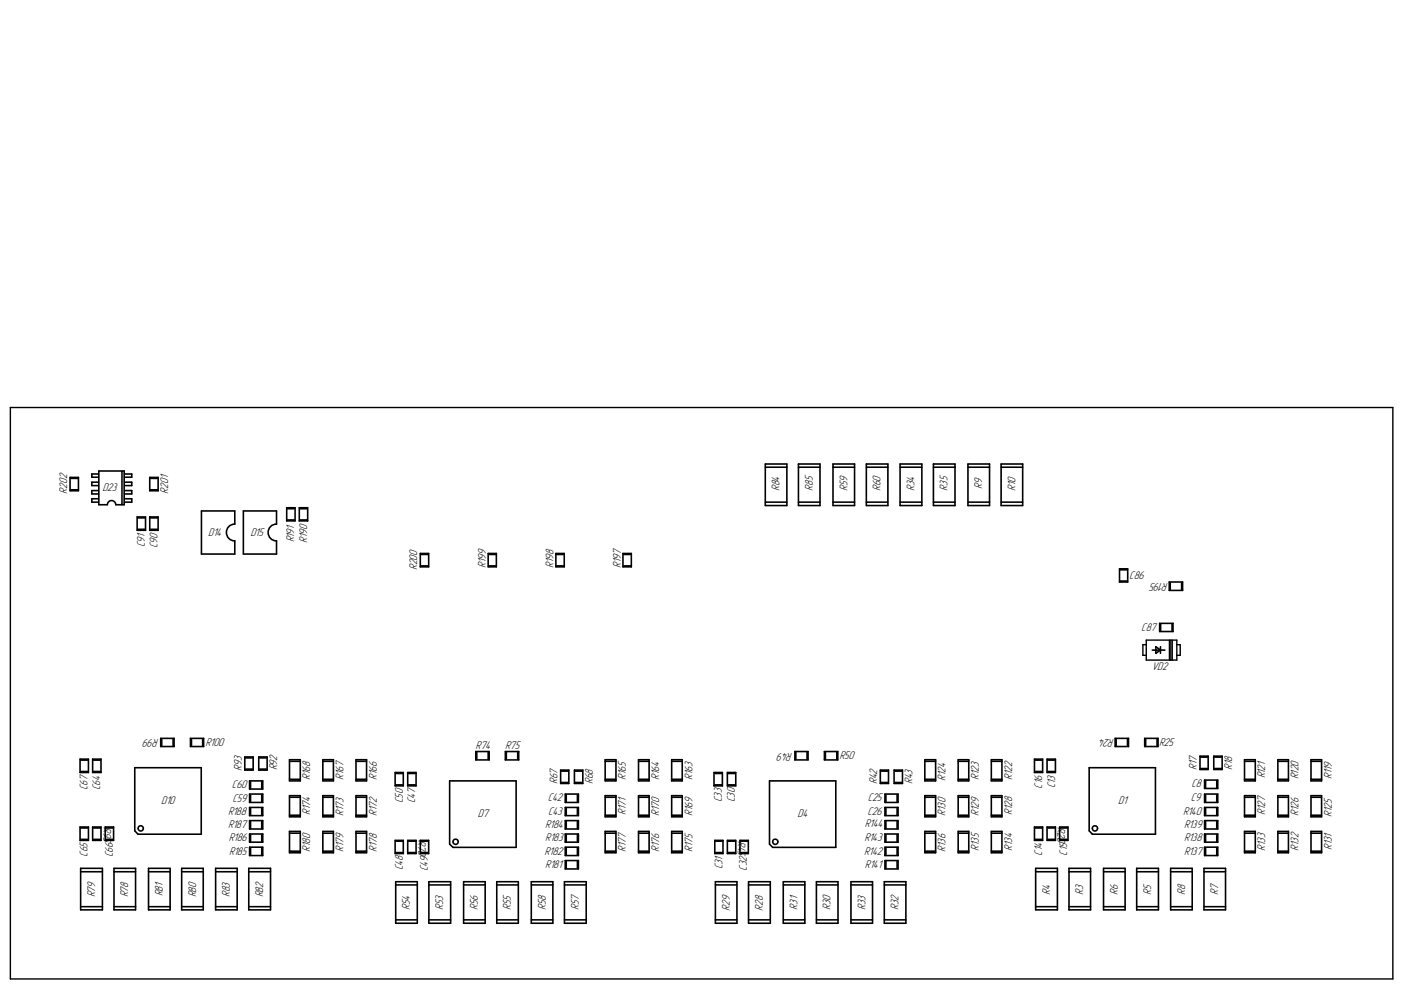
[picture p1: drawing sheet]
<svg xmlns="http://www.w3.org/2000/svg" width="297mm" height="210mm" viewBox="0 0 297 210" stroke-linecap="round" stroke-linejoin="round" font-family="sans-serif">
<path d="M2.2 86.4h293.1v121.2h-293.1zM243 135.7h6.5v4.3h-6.5zM243 136.7h-.7v2.2h.7M247.9 135.7v4.3M248.2 135.7v4.3M248.5 135.7v4.3M249.5 136.7h.7v2.2h-.7" fill="none" stroke="#000" stroke-width=".3"/>
<g fill="none" stroke="#000" stroke-width=".34">
<path d="M25.9 99.9v7.1M162.3 98.4h4.5v8.8h-4.5zM162.3 99.1h4.5M169.3 98.4h4.6v8.8h-4.6zM169.3 99.1h4.6M176.6 98.4h4.6v8.8h-4.6zM176.6 99.1h4.6M183.7 98.4h4.6v8.8h-4.6zM183.7 99.1h4.6M190.8 98.4h4.6v8.8h-4.6zM190.8 99.1h4.6M197.9 98.4h4.6v8.8h-4.6z"/>
<path d="M197.9 99.1h4.6M205.2 98.4h4.6v8.8h-4.6zM205.2 99.1h4.6M212.3 98.4h4.5v8.8h-4.5zM212.3 99.1h4.5M14.9 101.2h1.7v2.9h-1.7zM15 103.8h1.5M15 101.4h1.5M20.9 105.7h-1.4v.8h1.4M20.9 100.5h-1.4v.7h1.4M20.9 104h-1.4v.7h1.4M20.9 102.2h-1.4v.8h1.4"/>
<path d="M22.7 107h-1.7v-7.1h5.3v7.1h-1.8a.89 .89 0 0 0-.8-.9 .89 .89 0 0 0-.9 .9M26.5 105.7h1.4v.8h-1.4M26.5 100.5h1.4v.7h-1.4M26.5 102.2h1.4v.8h-1.4M26.5 104h1.4v.7h-1.4M29.1 109.6h1.8v2.8h-1.8zM29.2 109.8h1.5M29.2 112.2h1.5M31.7 101.2h1.8v2.9h-1.8zM31.7 109.6h1.8v2.8h-1.8zM31.9 103.8h1.5M31.9 101.4h1.5"/>
<path d="M31.9 109.8h1.5M31.9 112.2h1.5M42.7 108.3h7.1v2.8a1.78 1.78 0 0 0-1.8 1.8 1.78 1.78 0 0 0 1.8 1.8v2.8h-7.1zM51.6 108.3h7v2.8a1.78 1.78 0 0 0-1.8 1.8 1.78 1.78 0 0 0 1.8 1.8v2.8h-7zM60.8 107.7h1.8v2.7h-1.8zM60.9 107.9h1.5M60.9 110.2h1.5M63.5 107.7h1.7v2.7h-1.7zM63.6 107.9h1.5M63.6 110.2h1.5M89.1 117.3h1.8v2.9h-1.8zM89.3 117.6h1.4"/>
<path d="M89.3 120h1.4M103.5 117.3h1.7v2.9h-1.7zM103.6 117.6h1.5M103.6 120h1.5M117.9 117.3h1.7v2.9h-1.7zM118 117.6h1.5M118 120h1.5M132.1 117.3h1.8v2.9h-1.8zM132.2 117.6h1.5M132.2 120h1.5M162.3 106.5h4.5M169.3 106.5h4.6"/>
<path d="M176.6 106.5h4.6M183.7 106.5h4.6M190.8 106.5h4.6M197.9 106.5h4.6M205.2 106.5h4.6M212.3 106.5h4.5M237.4 120.6h1.7v2.8h-1.7zM237.5 120.8h1.5M237.5 123.2h1.5M244.3 137.8h2.7M245.1 137.1l.9 .7-.9 .7zM245.9 132.2h2.8v1.7h-2.8z"/>
<path d="M246 137.1v1.4M246.1 132.3v1.5M247.9 123.4h2.8v1.8h-2.8zM248.1 123.6v1.5M248.5 132.3v1.5M250.5 123.6v1.5M34.1 156.5h2.8v1.8h-2.8zM34.3 156.7v1.5M36.7 156.7v1.5M40.4 156.5h2.8v1.8h-2.8zM40.6 156.7v1.5M43 156.7v1.5"/>
<path d="M100.9 159.3h2.8v1.8h-2.8zM101.1 159.5v1.5M103.5 159.5v1.5M107.1 159.3h2.9v1.8h-2.9zM107.4 159.5v1.5M109.8 159.5v1.5M168.5 159.3h2.8v1.8h-2.8zM168.7 159.5v1.5M171.1 159.5v1.5M174.8 159.3h2.8v1.8h-2.8zM175 159.5v1.5M177.4 159.5v1.5"/>
<path d="M236.4 156.5h2.9v1.8h-2.9zM236.6 156.7v1.5M239.1 156.7v1.5M242.7 156.5h2.8v1.8h-2.8zM242.9 156.7v1.5M245.3 156.7v1.5M17 175.3h1.8v2.9h-1.8zM17 161h1.8v2.8h-1.8zM17.1 178h1.5M17.1 175.6h1.5M17.1 163.6h1.5M17.1 161.2h1.5"/>
<path d="M19.6 175.3h1.8v2.9h-1.8zM19.6 161h1.8v2.8h-1.8zM19.8 178h1.5M19.8 175.6h1.5M19.8 163.6h1.5M19.8 161.2h1.5M22.3 175.3h1.8v2.9h-1.8zM22.5 178h1.5M22.5 175.6h1.5M28.6 162.8h14.1v14.1h-13.5l-.6-.8zM51.9 160.5h1.8v2.8h-1.8zM52.1 160.7h1.4"/>
<path d="M52.1 163.1h1.4M52.9 168.4h2.8v1.7h-2.8zM52.9 165.6h2.8v1.7h-2.8zM52.9 171.2h2.8v1.7h-2.8zM52.9 174h2.8v1.8h-2.8zM52.9 176.8h2.8v1.8h-2.8zM52.9 179.6h2.8v1.8h-2.8zM53.1 165.7v1.5M53.1 168.5v1.5M53.1 171.3v1.5M53.1 174.2v1.4M53.1 177v1.4"/>
<path d="M53.1 179.8v1.5M54.9 160.5h1.7v2.8h-1.7zM55 160.7h1.5M55 163.1h1.5M55.5 165.7v1.5M55.5 168.5v1.5M55.5 171.3v1.5M55.5 174.2v1.4M55.5 177v1.4M55.5 179.8v1.5M61.4 168.7h2.3v4.5h-2.3zM61.4 172.8h2.3"/>
<path d="M61.4 169h2.3M61.4 161.1h2.3v4.5h-2.3zM61.4 176.3h2.3v4.5h-2.3zM61.4 176.7h2.3M61.4 165.2h2.3M61.4 161.4h2.3M68.4 168.7h2.3v4.5h-2.3zM68.4 172.8h2.3M68.4 169h2.3M68.4 176.3h2.3v4.5h-2.3zM68.4 176.7h2.3M68.4 161.1h2.3v4.5h-2.3z"/>
<path d="M68.4 165.2h2.3M68.4 161.4h2.3M75.5 168.7h2.2v4.5h-2.2zM75.5 172.8h2.2M75.5 169h2.2M75.5 176.3h2.2v4.5h-2.2zM75.5 176.7h2.2M75.5 161.1h2.2v4.5h-2.2zM75.5 165.2h2.2M75.5 161.4h2.2M83.8 178.2h1.7v2.8h-1.7zM83.8 163.8h1.7v2.8h-1.7z"/>
<path d="M83.9 178.4h1.5M83.9 166.4h1.5M83.9 164h1.5M86.4 178.2h1.8v2.8h-1.8zM86.4 163.8h1.8v2.8h-1.8zM86.6 178.4h1.4M86.6 166.4h1.4M86.6 164h1.4M89.1 178.2h1.8v2.8h-1.8zM89.3 178.4h1.4M95.3 165.6h14.1v14.1h-13.3l-.8-.7zM118.9 163.3h1.7v2.8h-1.7z"/>
<path d="M119 163.5h1.5M119 165.9h1.5M119.8 168.4h2.8v1.7h-2.8zM119.8 179.6h2.8v1.8h-2.8zM119.8 171.2h2.8v1.7h-2.8zM119.8 174h2.8v1.8h-2.8zM119.8 176.8h2.8v1.8h-2.8zM120.1 168.5v1.5M120.1 171.3v1.5M120.1 174.2v1.4M120.1 177v1.4M120.1 179.8v1.5"/>
<path d="M121.8 163.3h1.8v2.8h-1.8zM122 163.5h1.4M122 165.9h1.4M122.4 168.5v1.5M122.4 171.3v1.5M122.4 174.2v1.4M122.4 177v1.4M122.4 179.8v1.5M128.3 168.7h2.3v4.5h-2.3zM128.3 172.8h2.3M128.3 169h2.3M128.3 176.3h2.3v4.5h-2.3z"/>
<path d="M128.3 176.7h2.3M128.3 161.1h2.3v4.5h-2.3zM128.3 165.2h2.3M128.3 161.4h2.3M135.4 168.7h2.2v4.5h-2.2zM135.4 172.8h2.2M135.4 169h2.2M135.4 161.1h2.2v4.5h-2.2zM135.4 176.3h2.2v4.5h-2.2zM135.4 176.7h2.2M135.4 165.2h2.2M135.4 161.4h2.2"/>
<path d="M142.4 168.7h2.2v4.5h-2.2zM142.4 172.8h2.2M142.4 169h2.2M142.4 176.3h2.2v4.5h-2.2zM142.4 176.7h2.2M142.4 161.1h2.2v4.5h-2.2zM142.4 165.2h2.2M142.4 161.4h2.2M151.4 163.8h1.8v2.8h-1.8zM151.5 178.2h1.8v2.8h-1.8zM151.5 166.4h1.5M151.5 164h1.5"/>
<path d="M151.7 178.4h1.5M154.2 178.2h1.8v2.8h-1.8zM154.2 163.8h1.8v2.8h-1.8zM154.3 178.4h1.5M154.3 166.4h1.5M154.3 164h1.5M156.9 178.2h1.8v2.8h-1.8zM157.1 178.4h1.4M163.1 165.6h14.1v14.1h-13.4l-.7-.7zM186.6 163.3h1.8v2.8h-1.8zM186.8 163.5h1.5M186.8 165.9h1.5"/>
<path d="M187.6 168.4h2.8v1.7h-2.8zM187.6 179.6h2.8v1.8h-2.8zM187.6 171.2h2.8v1.7h-2.8zM187.6 174h2.8v1.8h-2.8zM187.6 176.8h2.8v1.8h-2.8zM187.8 168.5v1.5M187.8 171.3v1.5M187.8 174.2v1.4M187.8 177v1.4M187.8 179.8v1.5M189.6 163.3h1.7v2.8h-1.7zM189.7 163.5h1.5"/>
<path d="M189.7 165.9h1.5M190.2 168.5v1.5M190.2 171.3v1.5M190.2 174.2v1.4M190.2 177v1.4M190.2 179.8v1.5M196.1 168.7h2.3v4.5h-2.3zM196.1 172.8h2.3M196.1 169h2.3M196.1 176.3h2.3v4.5h-2.3zM196.1 176.7h2.3M196.1 161.1h2.3v4.5h-2.3z"/>
<path d="M196.1 165.2h2.3M196.1 161.4h2.3M203.2 168.7h2.2v4.5h-2.2zM203.2 172.8h2.2M203.2 169h2.2M203.2 161.1h2.2v4.5h-2.2zM203.2 176.3h2.2v4.5h-2.2zM203.2 176.7h2.2M203.2 165.2h2.2M203.2 161.4h2.2M210.2 168.7h2.2v4.5h-2.2zM210.2 172.8h2.2"/>
<path d="M210.2 169h2.2M210.2 161.1h2.2v4.5h-2.2zM210.2 176.3h2.2v4.5h-2.2zM210.2 176.7h2.2M210.2 165.2h2.2M210.2 161.4h2.2M219.3 175.3h1.8v2.9h-1.8zM219.3 161h1.8v2.8h-1.8zM219.5 178h1.4M219.5 175.6h1.4M219.5 163.6h1.4M219.5 161.2h1.4"/>
<path d="M222 175.3h1.8v2.9h-1.8zM222 161h1.8v2.8h-1.8zM222.1 178h1.5M222.1 175.6h1.5M222.1 163.6h1.5M222.1 161.2h1.5M224.7 175.3h1.7v2.9h-1.7zM224.8 178h1.5M224.8 175.6h1.5M230.9 162.8h14.1v14.1h-13.4l-.7-.8zM254.4 160.3h1.8v2.9h-1.8zM254.5 160.5h1.5"/>
<path d="M254.5 162.9h1.5M255.4 165.4h2.8v1.8h-2.8zM255.4 168.4h2.8v1.7h-2.8zM255.4 171.2h2.8v1.7h-2.8zM255.4 174h2.8v1.8h-2.8zM255.4 176.8h2.8v1.8h-2.8zM255.4 179.6h2.8v1.8h-2.8zM255.6 165.6v1.4M255.6 168.5v1.5M255.6 171.3v1.5M255.6 174.2v1.4M255.6 177v1.4"/>
<path d="M255.6 179.8v1.5M257.3 160.3h1.8v2.9h-1.8zM257.5 160.5h1.5M257.5 162.9h1.5M258 165.6v1.4M258 168.5v1.5M258 171.3v1.5M258 174.2v1.4M258 177v1.4M258 179.8v1.5M263.9 168.7h2.2v4.5h-2.2zM263.9 172.8h2.2"/>
<path d="M263.9 169h2.2M263.9 161.1h2.2v4.5h-2.2zM263.9 176.3h2.2v4.5h-2.2zM263.9 176.7h2.2M263.9 165.2h2.2M263.9 161.4h2.2M270.9 168.7h2.3v4.5h-2.3zM270.9 172.8h2.3M270.9 169h2.3M270.9 176.3h2.3v4.5h-2.3zM270.9 176.7h2.3M270.9 161.1h2.3v4.5h-2.3z"/>
<path d="M270.9 165.2h2.3M270.9 161.4h2.3M278 161.1h2.2v4.5h-2.2zM278 168.7h2.2v4.5h-2.2zM278 176.3h2.2v4.5h-2.2zM278 172.8h2.2M278 169h2.2M278 176.7h2.2M278 165.2h2.2M278 161.4h2.2M17.1 184.1h4.6v8.8h-4.6zM17.1 192.2h4.6"/>
<path d="M17.1 184.8h4.6M24.2 184.1h4.5v8.8h-4.5zM24.2 192.2h4.5M24.2 184.8h4.5M31.5 184.1h4.6v8.8h-4.6zM31.5 192.2h4.6M31.5 184.8h4.6M38.5 184.1h4.6v8.8h-4.6zM38.5 192.2h4.6M38.5 184.8h4.6M45.7 184.1h4.6v8.8h-4.6zM45.7 192.2h4.6"/>
<path d="M45.7 184.8h4.6M52.7 184.1h4.7v8.8h-4.7zM52.7 192.2h4.7M52.7 184.8h4.7M61.4 180.5h2.3M68.4 180.5h2.3M75.5 180.5h2.2M83.9 186.9h4.6v8.8h-4.6zM83.9 195h4.6M83.9 187.6h4.6M83.9 180.8h1.5M86.6 180.8h1.4"/>
<path d="M89.3 180.8h1.4M90.9 186.9h4.6v8.8h-4.6zM90.9 195h4.6M90.9 187.6h4.6M98.3 186.9h4.6v8.8h-4.6zM98.3 195h4.6M98.3 187.6h4.6M105.3 186.9h4.6v8.8h-4.6zM105.3 195h4.6M105.3 187.6h4.6M112.6 186.9h4.6v8.8h-4.6zM112.6 195h4.6"/>
<path d="M112.6 187.6h4.6M119.7 186.9h4.6v8.8h-4.6zM119.7 195h4.6M119.7 187.6h4.6M119.8 182.5h2.8v1.7h-2.8zM120.1 182.6v1.5M122.4 182.6v1.5M128.3 180.5h2.3M135.4 180.5h2.2M142.4 180.5h2.2M151.7 186.9h4.5v8.8h-4.5zM151.7 195h4.5"/>
<path d="M151.7 187.6h4.5M151.7 180.8h1.5M154.3 180.8h1.5M157.1 180.8h1.4M158.7 186.9h4.6v8.8h-4.6zM158.7 195h4.6M158.7 187.6h4.6M166.1 186.9h4.5v8.8h-4.5zM166.1 195h4.5M166.1 187.6h4.5M173.1 186.9h4.6v8.8h-4.6zM173.1 195h4.6"/>
<path d="M173.1 187.6h4.6M180.4 186.9h4.6v8.8h-4.6zM180.4 195h4.6M180.4 187.6h4.6M187.5 186.9h4.6v8.8h-4.6zM187.5 195h4.6M187.5 187.6h4.6M187.6 182.5h2.8v1.7h-2.8zM187.8 182.6v1.5M190.2 182.6v1.5M196.1 180.5h2.3M203.2 180.5h2.2"/>
<path d="M210.2 180.5h2.2M219.6 184.1h4.6v8.8h-4.6zM219.6 192.2h4.6M219.6 184.8h4.6M226.6 184.1h4.6v8.8h-4.6zM226.6 192.2h4.6M226.6 184.8h4.6M234 184.1h4.5v8.8h-4.5zM234 192.2h4.5M234 184.8h4.5M241 184.1h4.6v8.8h-4.6zM241 192.2h4.6"/>
<path d="M241 184.8h4.6M248.2 184.1h4.6v8.8h-4.6zM248.2 192.2h4.6M248.2 184.8h4.6M255.3 184.1h4.5v8.8h-4.5zM255.3 192.2h4.5M255.3 184.8h4.5M263.9 180.5h2.2M270.9 180.5h2.3M278 180.5h2.2"/>
<circle cx="29.8" cy="175.6" r=".56"/>
<circle cx="96.6" cy="178.5" r=".56"/>
<circle cx="164.4" cy="178.5" r=".56"/>
<circle cx="232.1" cy="175.6" r=".56"/>
</g>
<g font-size="2.5">
<text x="14.2" y="104.7" transform="rotate(-90 14.2 104.7)">R202</text>
<text x="21.7" y="104.1">D23</text>
<text x="35.6" y="104.6" transform="rotate(-90 35.6 104.6)">R201</text>
<text x="165.3" y="104.1" transform="rotate(-90 165.3 104.1)">R84</text>
<text x="172.3" y="104.1" transform="rotate(-90 172.3 104.1)">R85</text>
<text x="179.7" y="104.1" transform="rotate(-90 179.7 104.1)">R59</text>
<text x="186.7" y="104.1" transform="rotate(-90 186.7 104.1)">R60</text>
<text x="193.9" y="104.1" transform="rotate(-90 193.9 104.1)">R34</text>
<text x="200.9" y="104" transform="rotate(-90 200.9 104)">R35</text>
<text x="208.2" y="103.6" transform="rotate(-90 208.2 103.6)">R9</text>
<text x="215.3" y="104" transform="rotate(-90 215.3 104)">R10</text>
<text x="44.2" y="113.6">D14</text>
<text x="53.1" y="113.6">D15</text>
<text x="30.7" y="116.1" transform="rotate(-90 30.7 116.1)">C91</text>
<text x="33.4" y="116.2" transform="rotate(-90 33.4 116.2)">C90</text>
<text x="62.4" y="115" transform="rotate(-90 62.4 115)">R191</text>
<text x="65.1" y="115.1" transform="rotate(-90 65.1 115.1)">R190</text>
<text x="88.5" y="120.9" transform="rotate(-90 88.5 120.9)">R200</text>
<text x="103" y="120.5" transform="rotate(-90 103 120.5)">R199</text>
<text x="117.3" y="120.5" transform="rotate(-90 117.3 120.5)">R198</text>
<text x="131.6" y="120.5" transform="rotate(-90 131.6 120.5)">R197</text>
<text x="239.4" y="122.7">C86</text>
<text x="247.7" y="123.6" transform="rotate(180 247.7 123.6)">R195</text>
<text x="242" y="133.7">C87</text>
<text x="244.2" y="142">VD2</text>
<text x="33.7" y="156.7" transform="rotate(180 33.7 156.7)">R99</text>
<text x="43.6" y="158.1">R100</text>
<text x="100.8" y="158.8">R74</text>
<text x="107.1" y="158.8">R75</text>
<text x="168.1" y="159.6" transform="rotate(180 168.1 159.6)">R49</text>
<text x="178" y="160.9">R50</text>
<text x="236.3" y="156.7" transform="rotate(180 236.3 156.7)">R24</text>
<text x="245.7" y="158.1">R25</text>
<text x="18.6" y="167.5" transform="rotate(-90 18.6 167.5)">C67</text>
<text x="21.2" y="167.5" transform="rotate(-90 21.2 167.5)">C64</text>
<text x="49.2" y="167.1">C60</text>
<text x="51.3" y="163.4" transform="rotate(-90 51.3 163.4)">R93</text>
<text x="58.8" y="163.3" transform="rotate(-90 58.8 163.3)">R92</text>
<text x="65.8" y="165.4" transform="rotate(-90 65.8 165.4)">R168</text>
<text x="72.9" y="165.4" transform="rotate(-90 72.9 165.4)">R167</text>
<text x="79.9" y="165.4" transform="rotate(-90 79.9 165.4)">R166</text>
<text x="118.2" y="166.3" transform="rotate(-90 118.2 166.3)">R67</text>
<text x="125.7" y="166.3" transform="rotate(-90 125.7 166.3)">R68</text>
<text x="132.7" y="165.3" transform="rotate(-90 132.7 165.3)">R165</text>
<text x="139.8" y="165.4" transform="rotate(-90 139.8 165.4)">R164</text>
<text x="146.8" y="165.3" transform="rotate(-90 146.8 165.3)">R163</text>
<text x="186" y="166.3" transform="rotate(-90 186 166.3)">R42</text>
<text x="193.5" y="166.2" transform="rotate(-90 193.5 166.2)">R43</text>
<text x="200.5" y="165.5" transform="rotate(-90 200.5 165.5)">R124</text>
<text x="207.6" y="165.3" transform="rotate(-90 207.6 165.3)">R123</text>
<text x="214.6" y="165.4" transform="rotate(-90 214.6 165.4)">R122</text>
<text x="220.9" y="167.2" transform="rotate(-90 220.9 167.2)">C16</text>
<text x="223.7" y="167.1" transform="rotate(-90 223.7 167.1)">C13</text>
<text x="252.6" y="167">C8</text>
<text x="253.7" y="163.2" transform="rotate(-90 253.7 163.2)">R17</text>
<text x="261.2" y="163.2" transform="rotate(-90 261.2 163.2)">R18</text>
<text x="268.3" y="165.1" transform="rotate(-90 268.3 165.1)">R121</text>
<text x="275.3" y="165.2" transform="rotate(-90 275.3 165.2)">R120</text>
<text x="282.4" y="165.2" transform="rotate(-90 282.4 165.2)">R119</text>
<text x="34.2" y="170.5">D10</text>
<text x="48.3" y="172.8">R188</text>
<text x="49.3" y="170.1">C59</text>
<text x="65.8" y="172.8" transform="rotate(-90 65.8 172.8)">R174</text>
<text x="72.9" y="172.9" transform="rotate(-90 72.9 172.9)">R173</text>
<text x="79.9" y="173" transform="rotate(-90 79.9 173)">R172</text>
<text x="85.4" y="170.3" transform="rotate(-90 85.4 170.3)">C50</text>
<text x="88" y="170.3" transform="rotate(-90 88 170.3)">C47</text>
<text x="101.3" y="173.3">D7</text>
<text x="116.1" y="169.9">C42</text>
<text x="116.2" y="172.8">C43</text>
<text x="132.7" y="172.8" transform="rotate(-90 132.7 172.8)">R171</text>
<text x="139.8" y="173" transform="rotate(-90 139.8 173)">R170</text>
<text x="146.8" y="173" transform="rotate(-90 146.8 173)">R169</text>
<text x="153" y="170.1" transform="rotate(-90 153 170.1)">C33</text>
<text x="155.8" y="170.1" transform="rotate(-90 155.8 170.1)">C30</text>
<text x="169.1" y="173.3">D4</text>
<text x="183.9" y="172.8">C26</text>
<text x="184" y="169.9">C25</text>
<text x="200.5" y="172.9" transform="rotate(-90 200.5 172.9)">R130</text>
<text x="207.6" y="173" transform="rotate(-90 207.6 173)">R129</text>
<text x="214.6" y="172.8" transform="rotate(-90 214.6 172.8)">R128</text>
<text x="237.1" y="170.5">D1</text>
<text x="250.8" y="172.8">R140</text>
<text x="252.5" y="169.9">C9</text>
<text x="268.3" y="172.8" transform="rotate(-90 268.3 172.8)">R127</text>
<text x="275.3" y="173" transform="rotate(-90 275.3 173)">R126</text>
<text x="282.4" y="173.1" transform="rotate(-90 282.4 173.1)">R125</text>
<text x="21.9" y="175.4" transform="rotate(90 21.9 175.4)">R95</text>
<text x="48.3" y="175.6">R187</text>
<text x="48.5" y="178.4">R186</text>
<text x="88.7" y="178.2" transform="rotate(90 88.7 178.2)">R70</text>
<text x="115.6" y="175.6">R184</text>
<text x="115.6" y="178.4">R183</text>
<text x="156.5" y="178.3" transform="rotate(90 156.5 178.3)">R45</text>
<text x="183.3" y="178.4">R143</text>
<text x="183.3" y="175.4">R144</text>
<text x="224.2" y="175.4" transform="rotate(90 224.2 175.4)">R20</text>
<text x="251" y="178.4">R138</text>
<text x="251" y="175.6">R139</text>
<text x="18.6" y="181.7" transform="rotate(-90 18.6 181.7)">C65</text>
<text x="24" y="181.7" transform="rotate(-90 24 181.7)">C66</text>
<text x="48.6" y="181.2">R185</text>
<text x="65.8" y="180.6" transform="rotate(-90 65.8 180.6)">R180</text>
<text x="72.9" y="180.6" transform="rotate(-90 72.9 180.6)">R179</text>
<text x="79.9" y="180.6" transform="rotate(-90 79.9 180.6)">R178</text>
<text x="85.4" y="184.5" transform="rotate(-90 85.4 184.5)">C48</text>
<text x="90.7" y="184.7" transform="rotate(-90 90.7 184.7)">C49</text>
<text x="115.4" y="181.2">R182</text>
<text x="115.6" y="184">R181</text>
<text x="132.7" y="180.6" transform="rotate(-90 132.7 180.6)">R177</text>
<text x="139.8" y="180.6" transform="rotate(-90 139.8 180.6)">R176</text>
<text x="146.8" y="180.6" transform="rotate(-90 146.8 180.6)">R175</text>
<text x="153.2" y="184.3" transform="rotate(-90 153.2 184.3)">C31</text>
<text x="158.4" y="184.6" transform="rotate(-90 158.4 184.6)">C32</text>
<text x="183.2" y="181.2">R142</text>
<text x="183.4" y="184">R141</text>
<text x="200.5" y="180.6" transform="rotate(-90 200.5 180.6)">R136</text>
<text x="207.6" y="180.3" transform="rotate(-90 207.6 180.3)">R135</text>
<text x="214.6" y="180.4" transform="rotate(-90 214.6 180.4)">R134</text>
<text x="220.9" y="181.4" transform="rotate(-90 220.9 181.4)">C14</text>
<text x="226.3" y="181.4" transform="rotate(-90 226.3 181.4)">C15</text>
<text x="251" y="181.2">R137</text>
<text x="268.3" y="180.3" transform="rotate(-90 268.3 180.3)">R133</text>
<text x="275.3" y="180.4" transform="rotate(-90 275.3 180.4)">R132</text>
<text x="282.4" y="180.2" transform="rotate(-90 282.4 180.2)">R131</text>
<text x="20.1" y="190.2" transform="rotate(-90 20.1 190.2)">R79</text>
<text x="27.2" y="190.2" transform="rotate(-90 27.2 190.2)">R78</text>
<text x="34.5" y="190.1" transform="rotate(-90 34.5 190.1)">R81</text>
<text x="41.6" y="190.2" transform="rotate(-90 41.6 190.2)">R80</text>
<text x="48.7" y="190.2" transform="rotate(-90 48.7 190.2)">R83</text>
<text x="55.8" y="190.2" transform="rotate(-90 55.8 190.2)">R82</text>
<text x="222.6" y="189.7" transform="rotate(-90 222.6 189.7)">R4</text>
<text x="229.7" y="189.7" transform="rotate(-90 229.7 189.7)">R3</text>
<text x="237" y="189.7" transform="rotate(-90 237 189.7)">R6</text>
<text x="244" y="189.7" transform="rotate(-90 244 189.7)">R5</text>
<text x="251.2" y="189.7" transform="rotate(-90 251.2 189.7)">R8</text>
<text x="258.3" y="189.7" transform="rotate(-90 258.3 189.7)">R7</text>
<text x="86.9" y="193" transform="rotate(-90 86.9 193)">R54</text>
<text x="94" y="193" transform="rotate(-90 94 193)">R53</text>
<text x="101.3" y="193" transform="rotate(-90 101.3 193)">R56</text>
<text x="108.3" y="193" transform="rotate(-90 108.3 193)">R55</text>
<text x="115.7" y="193" transform="rotate(-90 115.7 193)">R58</text>
<text x="122.7" y="193" transform="rotate(-90 122.7 193)">R57</text>
<text x="154.7" y="193.1" transform="rotate(-90 154.7 193.1)">R29</text>
<text x="161.8" y="193.1" transform="rotate(-90 161.8 193.1)">R28</text>
<text x="169.1" y="192.9" transform="rotate(-90 169.1 192.9)">R31</text>
<text x="176.1" y="193" transform="rotate(-90 176.1 193)">R30</text>
<text x="183.5" y="193" transform="rotate(-90 183.5 193)">R33</text>
<text x="190.5" y="193" transform="rotate(-90 190.5 193)">R32</text>
</g>
</svg>
